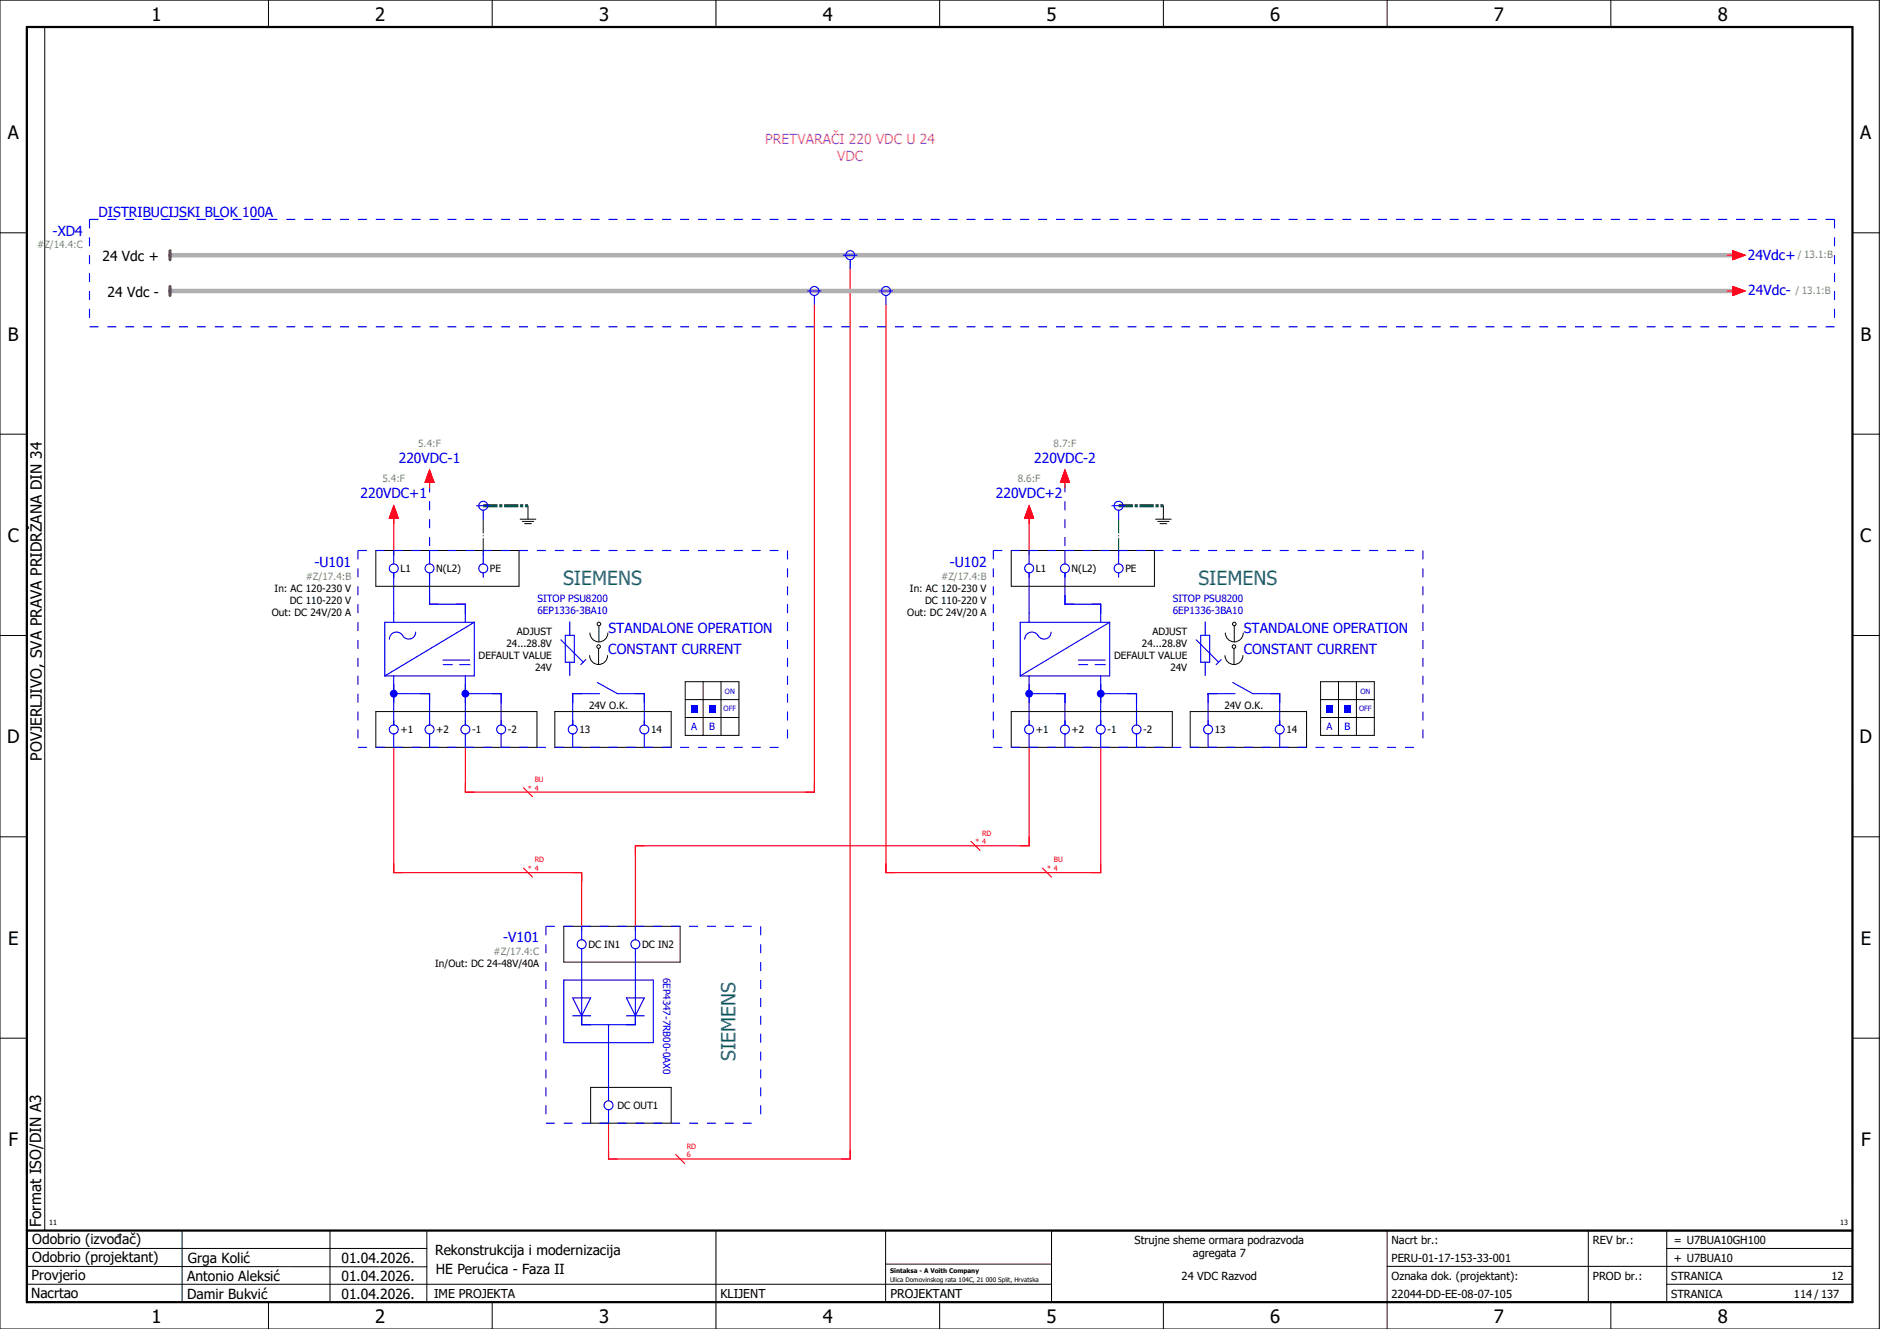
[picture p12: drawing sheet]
<svg xmlns="http://www.w3.org/2000/svg" width="420mm" height="297mm" viewBox="0 0 420 297" stroke-linecap="round" stroke-linejoin="round" font-family="sans-serif">
<g fill="none" stroke="#000" stroke-width=".22">
<path d="M0 0h420v297h-420zM10 6v269M60 0v6M110 0v6M160 0v6M210 0v6M260 0v6M310 0v6M360 0v6M0 52h6M414 52h6M0 97h6"/>
<path d="M414 97h6M84 123h32v8h-32zM133.8 139.9v3.6M0 142h6M84 159h36v8h-36zM124 159h26v8h-26zM131.8 146.5a2 2 0 0 0 2 2 2 2 0 0 0 2-2M131.8 141.5a2 2 0 0 0 2 2 2 2 0 0 0 2-2M133.8 145v3.5M153.1 152.4h12v12h-12zM153.1 156.4h12M157.1 152.4v12"/>
<path d="M161.1 152.4v12M414 142h6M153.1 160.4h12M414 176.3v87.4M0 187h6M414 187h6M126 207h26v8h-26zM0 232h6M414 232h6M132 243h18v8h-18zM6 279h89.4M40.7 275v16"/>
<path d="M73.7 274.9v16M95.4 275.1v16M160 275v22M197.9 275.1v16M310 275v22M355 275v16M372.5 279h41.5M372.5 275v16M414 275h-179v16M6 283l89.4 .1M6 287h229M60 291v6"/>
<path d="M110 291v6M197.9 282.5h37.1M210 291v6M260 291v6M310 283h104M360 291v6M372.5 287h41.5"/>
<circle cx="133.8" cy="139.5" r=".4"/>
<circle cx="133.8" cy="144.5" r=".4"/>
</g>
<path d="M6 6h408v285h-408zM6 275h408" fill="none" stroke="#000" stroke-width=".5"/>
<path d="M182 68v109h-78v-10M190 60v199h-54v-8M198 68v127h48v-28M88 116v8M230 116v8M88 167v28h42v13M230 167v22h-88v19" fill="none" stroke="#f00" stroke-width=".25"/>
<path d="M38 57h350M38 65h350" fill="none" stroke="#afafaf" stroke-width="1"/>
<g fill="none" stroke="#00f" stroke-width=".25">
<path d="M88 128v9.1M96 128v7h8v2.1M230 128v9.1M238 128v7h8v2.1M88 155h8v7M88 153v9M104 153.1v8.9M106 155h6v7M132 155h-4v7M140 155h4v7M230 153.1v8.9M232 155h6v7"/>
<path d="M246 153.1v8.9M248 155h6v7M274 155h-4v7M282 155h4v7M126 219h20v14h-20zM130 207v3M130 212v17h12v-17M142 207v3M128 227h4M128 223h4l-2 4zM136 229v17M140 223h4l-2 4z"/>
<path d="M140 227h4M136 248v3"/>
<circle cx="130" cy="211" r="1"/>
<circle cx="142" cy="211" r="1"/>
<circle cx="136" cy="247" r="1"/>
</g>
<path d="M96 108v16M238 108v16M122 207h48M122 207v44M170 207v44M122 251h48" fill="none" stroke="#00f" stroke-width=".25" stroke-dasharray="2 2" stroke-linecap="butt"/>
<path d="M108 116v8M250 116v8" fill="none" stroke="#008000" stroke-width=".25" stroke-dasharray="3.2 .4 .3 .4" stroke-linecap="butt"/>
<path d="M38 56v2M38 64v2" fill="none" stroke="#7f3f3f" stroke-width=".7"/>
<circle cx="88" cy="155" r=".88" fill="#00f"/>
<path d="M104 153v4M104 155h2" fill="none" stroke="#00f" stroke-width=".25"/>
<circle cx="104" cy="155" r=".88" fill="#00f"/>
<path d="M238 133v2h2M244 135h2v2M94 155h2v2M110 155h2v2M230 155h2M230 153v4M272 155h-2v2M284 155h2v2" fill="none" stroke="#00f" stroke-width=".25"/>
<path d="M104 175v2h2M182 175v2h-2M88 193v2h2M128 195h2v2" fill="none" stroke="#f00" stroke-width=".25"/>
<path d="M226 123h32v8h-32zM226 159h36v8h-36zM266 159h26v8h-26z" fill="none" stroke="#000" stroke-width=".22"/>
<circle cx="230" cy="155" r=".88" fill="#00f"/>
<path d="M246 153v4M246 155h2" fill="none" stroke="#00f" stroke-width=".25"/>
<circle cx="246" cy="155" r=".88" fill="#00f"/>
<g fill="none" stroke="#00f" stroke-width=".25">
<path d="M188.5 57h3M190 58v2M180.5 65h3M182 66v2M196.5 65h3M198 66v2M106.5 113h3M108 114v2M248.5 113h3M250 114v2M88 123v3M88 128v1"/>
<path d="M88 137.1v2M96 123v3M96 128v1M104 137.1v2M106 139.1l-20 12M106 139.1v12h-20M106 139.1h-20v12M108 123v3M108 128v1M127.3 139v3M230 123v3M230 128v1"/>
<path d="M230 137.1v2M238 123v3M238 128v1M246 137.1v2M248 139.1v12h-20M248 139.1h-20v12M248 139.1l-20 12M250 123v3M250 128v1M269.3 139v3M88 151.1v2M92.9 141.3a1.62 1.62 0 0 1-1.4 1.5 1.62 1.62 0 0 1-1.8-1.1 1.6 1.6 0 0 0-1.7-.3 1.6 1.6 0 0 0-1 1.5"/>
<path d="M99 148.5h2.2M99 147.5h6M102.8 148.5h2.2M104 151.1v2M125.3 143l5 5M126.3 142h2v6h-2zM127.3 148v3M130.9 147.4l-1.1 1.2M132 155h2M133.5 152.5l4.5 2.5h2M230 151.1v2M234.9 141.3a1.62 1.62 0 0 1-1.4 1.5 1.62 1.62 0 0 1-1.8-1.1 1.6 1.6 0 0 0-1.7-.3 1.6 1.6 0 0 0-1 1.5"/>
<path d="M236 155h2v2M241 148.5h2.2M241 147.5h6M244.8 148.5h2.2M246 151.1v2M252 155h2v2M267.3 143l5 5M268.3 142h2v6h-2zM269.3 148v3M272.9 147.4l-1.1 1.2M274 155h2M275.5 152.5l4.5 2.5h2"/>
<path d="M88 161v1M88 164v3M96 161v1M96 164v3M104 161v1M104 164v3M112 161v1M112 164v3M128 161v1M128 164v3M144 161v1M144 164v3"/>
<path d="M230 161v1M230 164v3M238 161v1M238 164v3M246 161v1M246 164v3M254 161v1M254 164v3M270 161v1M270 164v3M286 161v1M286 164v3"/>
<circle cx="190" cy="57" r="1"/>
<circle cx="182" cy="65" r="1"/>
<circle cx="198" cy="65" r="1"/>
<circle cx="108" cy="113" r="1"/>
<circle cx="250" cy="113" r="1"/>
<circle cx="88" cy="127" r="1"/>
<circle cx="96" cy="127" r="1"/>
<circle cx="108" cy="127" r="1"/>
<circle cx="230" cy="127" r="1"/>
<circle cx="238" cy="127" r="1"/>
<circle cx="250" cy="127" r="1"/>
<circle cx="88" cy="163" r="1"/>
<circle cx="96" cy="163" r="1"/>
<circle cx="104" cy="163" r="1"/>
<circle cx="112" cy="163" r="1"/>
<circle cx="128" cy="163" r="1"/>
<circle cx="144" cy="163" r="1"/>
<circle cx="230" cy="163" r="1"/>
<circle cx="238" cy="163" r="1"/>
<circle cx="246" cy="163" r="1"/>
<circle cx="254" cy="163" r="1"/>
<circle cx="270" cy="163" r="1"/>
<circle cx="286" cy="163" r="1"/>
</g>
<g fill="none" stroke="#000" stroke-width=".22">
<path d="M116.3 116h3.5M116.8 116.5h2.4M117.2 117h1.5M118 113v3M258.2 116h3.6M258.8 116.5h2.4M259.3 117h1.5M260 113v3M275.8 139.9v3.6M273.8 146.5a2 2 0 0 0 2 2 2 2 0 0 0 2-2M273.8 141.5a2 2 0 0 0 2 2 2 2 0 0 0 2-2M275.8 145v3.5"/>
<path d="M295.1 152.4h12v12h-12zM295.1 156.4h12M299.1 152.4v12M303.1 152.4v12M295.1 160.4h12"/>
<circle cx="275.8" cy="139.5" r=".4"/>
<circle cx="275.8" cy="144.5" r=".4"/>
</g>
<path d="M108 113h10M250 113h10" fill="none" stroke="#008000" stroke-width=".7" stroke-dasharray="3.2 .4 .7 .4" stroke-linecap="butt"/>
<path d="M20 49h390M20 49v24M410 49v24M20 73h390M80 123h96M80 123v44M176 123v44M222 123h96M222 123v44M318 123v44M80 167h96M222 167h96" fill="none" stroke="#00f" stroke-width=".25" stroke-dasharray="2 2" stroke-linecap="butt"/>
<g fill="none" stroke="#f00" stroke-width=".25">
<path d="M386 57h1.3M387.3 56l2.7 1-2.7 1zM386 65h1.3M387.3 64l2.7 1-2.7 1zM88 113l1 2.8h-2zM88 115.8v1.2M96 105l1 2.8h-2zM96 107.8v1.2M230 113l1 2.8h-2zM230 115.8v1.2M238 105l1 2.8h-2zM238 107.8v1.2"/>
<path d="M117 176l2 2M117 194l2 2M217 188l2 2M233 194l2 2M151 258l2 2"/>
</g>
<g fill="#f00" stroke="#f00" stroke-width=".22">
<path d="M88 113l1 2.8h-2z"/>
<path d="M96 105l1 2.8h-2z"/>
<path d="M230 113l1 2.8h-2z"/>
<path d="M238 105l1 2.8h-2z"/>
<path d="M387.3 56l2.7 1-2.7 1z"/>
<path d="M387.3 64l2.7 1-2.7 1z"/>
</g>
<g font-size="12.4" fill="#00f">
<text x="153.3" y="159.4">.</text>
<text x="157.3" y="159.4">.</text>
<text x="295.3" y="159.4">.</text>
<text x="299.3" y="159.4">.</text>
</g>
<g font-size="4.3" fill="#007f7f">
<text x="125.9" y="130.9">SIEMENS</text>
<text x="267.9" y="130.9">SIEMENS</text>
<text x="164.3" y="237.2" transform="rotate(-90 164.3 237.2)">SIEMENS</text>
</g>
<g font-size="4.1">
<text x="33.9" y="4.7">1</text>
<text x="83.9" y="4.7">2</text>
<text x="133.9" y="4.7">3</text>
<text x="183.9" y="4.7">4</text>
<text x="233.9" y="4.7">5</text>
<text x="283.9" y="4.7">6</text>
<text x="333.9" y="4.7">7</text>
<text x="383.9" y="4.7">8</text>
<text x="1.8" y="31.2">A</text>
<text x="415.8" y="31.2">A</text>
<text x="1.8" y="76.2">B</text>
<text x="415.8" y="76.2">B</text>
<text x="1.8" y="121.2">C</text>
<text x="415.8" y="121.2">C</text>
<text x="1.6" y="166.2">D</text>
<text x="415.6" y="166.2">D</text>
<text x="1.8" y="211.2">E</text>
<text x="415.8" y="211.2">E</text>
<text x="1.9" y="256.2">F</text>
<text x="415.9" y="256.2">F</text>
<text x="33.9" y="295.7">1</text>
<text x="83.9" y="295.7">2</text>
<text x="133.9" y="295.7">3</text>
<text x="183.9" y="295.7">4</text>
<text x="233.9" y="295.7">5</text>
<text x="283.9" y="295.7">6</text>
<text x="333.9" y="295.7">7</text>
<text x="383.9" y="295.7">8</text>
</g>
<g font-size="3.4">
<text x="9.4" y="170" transform="rotate(-90 9.4 170)">POVJERLJIVO, SVA PRAVA PRIDRŽANA DIN 34</text>
<text x="9.2" y="274.3" transform="rotate(-90 9.2 274.3)">Format ISO/DIN A3</text>
</g>
<g font-size="3.1" fill="#f0f">
<text x="171" y="32.1">PRETVARAČI 220 VDC U 24</text>
<text x="187.1" y="35.9">VDC</text>
</g>
<g font-size="3.1" fill="#00f">
<text x="11.8" y="52.6">-XD4</text>
<text x="22" y="48.4">DISTRIBUCIJSKI BLOK 100A</text>
<text x="390.6" y="58.1">24Vdc+</text>
<text x="390.7" y="66">24Vdc-</text>
<text x="89.1" y="103.4">220VDC-1</text>
<text x="231.1" y="103.4">220VDC-2</text>
<text x="80.6" y="111.4">220VDC+1</text>
<text x="222.6" y="111.4">220VDC+2</text>
<text x="70.3" y="126.6">-U101</text>
<text x="212.3" y="126.6">-U102</text>
<text x="136" y="141.5">STANDALONE OPERATION</text>
<text x="278" y="141.5">STANDALONE OPERATION</text>
<text x="136" y="146.2">CONSTANT CURRENT</text>
<text x="278" y="146.2">CONSTANT CURRENT</text>
<text x="112.4" y="210.6">-V101</text>
</g>
<g font-size="3.1">
<text x="22.9" y="58.3">24 Vdc +</text>
<text x="24" y="66.3">24 Vdc -</text>
<text x="7.2" y="278.1">Odobrio (izvođač)</text>
<text x="97.2" y="280.5">Rekonstrukcija i modernizacija</text>
<text x="7.1" y="286.1">Provjerio</text>
<text x="7.2" y="282.1">Odobrio (projektant)</text>
<text x="41.8" y="286.2">Antonio Aleksić</text>
<text x="42" y="282.3">Grga Kolić</text>
<text x="76.3" y="282.3">01.04.2026.</text>
<text x="76.3" y="286.3">01.04.2026.</text>
<text x="97.4" y="284.8">HE Perućica - Faza II</text>
<text x="6.9" y="290">Nacrtao</text>
<text x="41.8" y="290.3">Damir Bukvić</text>
<text x="76.3" y="290.3">01.04.2026.</text>
</g>
<g font-size="2.7">
<text x="97" y="290.1">IME PROJEKTA</text>
<text x="161" y="290.1">KLIJENT</text>
<text x="199" y="290.1">PROJEKTANT</text>
</g>
<g font-size="2.5">
<text x="253.5" y="278">Strujne sheme ormara podrazvoda</text>
<text x="266.6" y="281">agregata 7</text>
<text x="311" y="278">Nacrt br.:</text>
<text x="356" y="278">REV br.:</text>
<text x="374.1" y="278">= U7BUA10GH100</text>
<text x="264.1" y="286">24 VDC Razvod</text>
<text x="311" y="286">Oznaka dok. (projektant):</text>
<text x="311" y="282">PERU-01-17-153-33-001</text>
<text x="356" y="286">PROD br.:</text>
<text x="373.5" y="286">STRANICA</text>
<text x="374.1" y="282.1">+ U7BUA10</text>
<text x="409.3" y="286">12</text>
<text x="311" y="290">22044-DD-EE-08-07-105</text>
<text x="373.5" y="290">STRANICA</text>
<text x="400.9" y="290">114 / 137</text>
</g>
<g font-size="2.2" fill="#7ca552">
<text x="8.3" y="55.5">#Z/14.4:C</text>
<text x="401.8" y="57.7">/ 13.1:B</text>
<text x="401.3" y="65.7">/ 13.1:B</text>
<text x="93.5" y="99.8">5.4:F</text>
<text x="235.5" y="99.8">8.7:F</text>
<text x="85.5" y="107.8">5.4:F</text>
<text x="227.5" y="107.8">8.6:F</text>
<text x="68.3" y="129.5">#Z/17.4:B</text>
<text x="210.3" y="129.5">#Z/17.4:B</text>
<text x="110.3" y="213.5">#Z/17.4:C</text>
</g>
<g font-size="2.2">
<text x="89.5" y="127.9">L1</text>
<text x="97.5" y="127.9">N(L2)</text>
<text x="109.5" y="127.9">PE</text>
<text x="231.5" y="127.9">L1</text>
<text x="239.5" y="127.9">N(L2)</text>
<text x="251.5" y="127.9">PE</text>
<text x="60.8" y="137.6">Out: DC 24V/20 A</text>
<text x="61.4" y="132.2">In: AC 120-230 V</text>
<text x="64.8" y="134.9">DC 110-220 V</text>
<text x="202.8" y="137.6">Out: DC 24V/20 A</text>
<text x="203.4" y="132.2">In: AC 120-230 V</text>
<text x="206.8" y="134.9">DC 110-220 V</text>
<text x="115.5" y="141.8">ADJUST</text>
<text x="257.5" y="141.8">ADJUST</text>
<text x="107" y="147.2">DEFAULT VALUE</text>
<text x="113.2" y="144.5">24...28.8V</text>
<text x="119.6" y="149.9">24V</text>
<text x="249" y="147.2">DEFAULT VALUE</text>
<text x="255.2" y="144.5">24...28.8V</text>
<text x="261.6" y="149.9">24V</text>
<text x="131.6" y="158.6">24V O.K.</text>
<text x="273.6" y="158.6">24V O.K.</text>
<text x="89.5" y="163.9">+1</text>
<text x="97.5" y="163.9">+2</text>
<text x="105.5" y="163.9">-1</text>
<text x="113.5" y="163.9">-2</text>
<text x="129.5" y="163.9">13</text>
<text x="145.5" y="163.9">14</text>
<text x="231.5" y="163.9">+1</text>
<text x="239.5" y="163.9">+2</text>
<text x="247.5" y="163.9">-1</text>
<text x="255.5" y="163.9">-2</text>
<text x="271.5" y="163.9">13</text>
<text x="287.5" y="163.9">14</text>
<text x="131.5" y="211.9">DC IN1</text>
<text x="143.5" y="211.9">DC IN2</text>
<text x="97.3" y="216.2">In/Out: DC 24-48V/40A</text>
<text x="138" y="247.9">DC OUT1</text>
</g>
<g font-size="2.2" fill="#00f">
<text x="120.1" y="134.6">SITOP PSU8200</text>
<text x="120.1" y="137.3">6EP1336-3BA10</text>
<text x="262.1" y="134.6">SITOP PSU8200</text>
<text x="262.1" y="137.3">6EP1336-3BA10</text>
<text x="154.5" y="163.3">A</text>
<text x="158.5" y="163.3">B</text>
<text x="296.5" y="163.3">A</text>
<text x="300.5" y="163.3">B</text>
<text x="148.2" y="218.5" transform="rotate(90 148.2 218.5)">6EP4347-7RB00-0AX0</text>
</g>
<g font-size="1.6" fill="#00f">
<text x="162" y="155">ON</text>
<text x="304" y="155">ON</text>
<text x="161.7" y="159">OFF</text>
<text x="303.7" y="159">OFF</text>
</g>
<g font-size="1.6" fill="#f00">
<text x="118" y="176.7">* 4</text>
<text x="119.5" y="174.8">BU</text>
<text x="218" y="188.7">* 4</text>
<text x="219.5" y="186.8">RD</text>
<text x="118" y="194.7">* 4</text>
<text x="119.5" y="192.8">RD</text>
<text x="234" y="194.7">* 4</text>
<text x="235.5" y="192.8">BU</text>
<text x="153.5" y="256.8">RD</text>
<text x="153.5" y="258.7">6</text>
</g>
<g font-size="1.6">
<text x="11" y="273.7">11</text>
<text x="411.2" y="273.7">13</text>
</g>
<g font-size="1.4">
<text x="198.9" y="284.4">Sintaksa - A Voith Company</text>
<text x="198.9" y="286.4">Ulica Domovinskog rata 104C, 21 000 Split, Hrvatska</text>
</g>
</svg>
